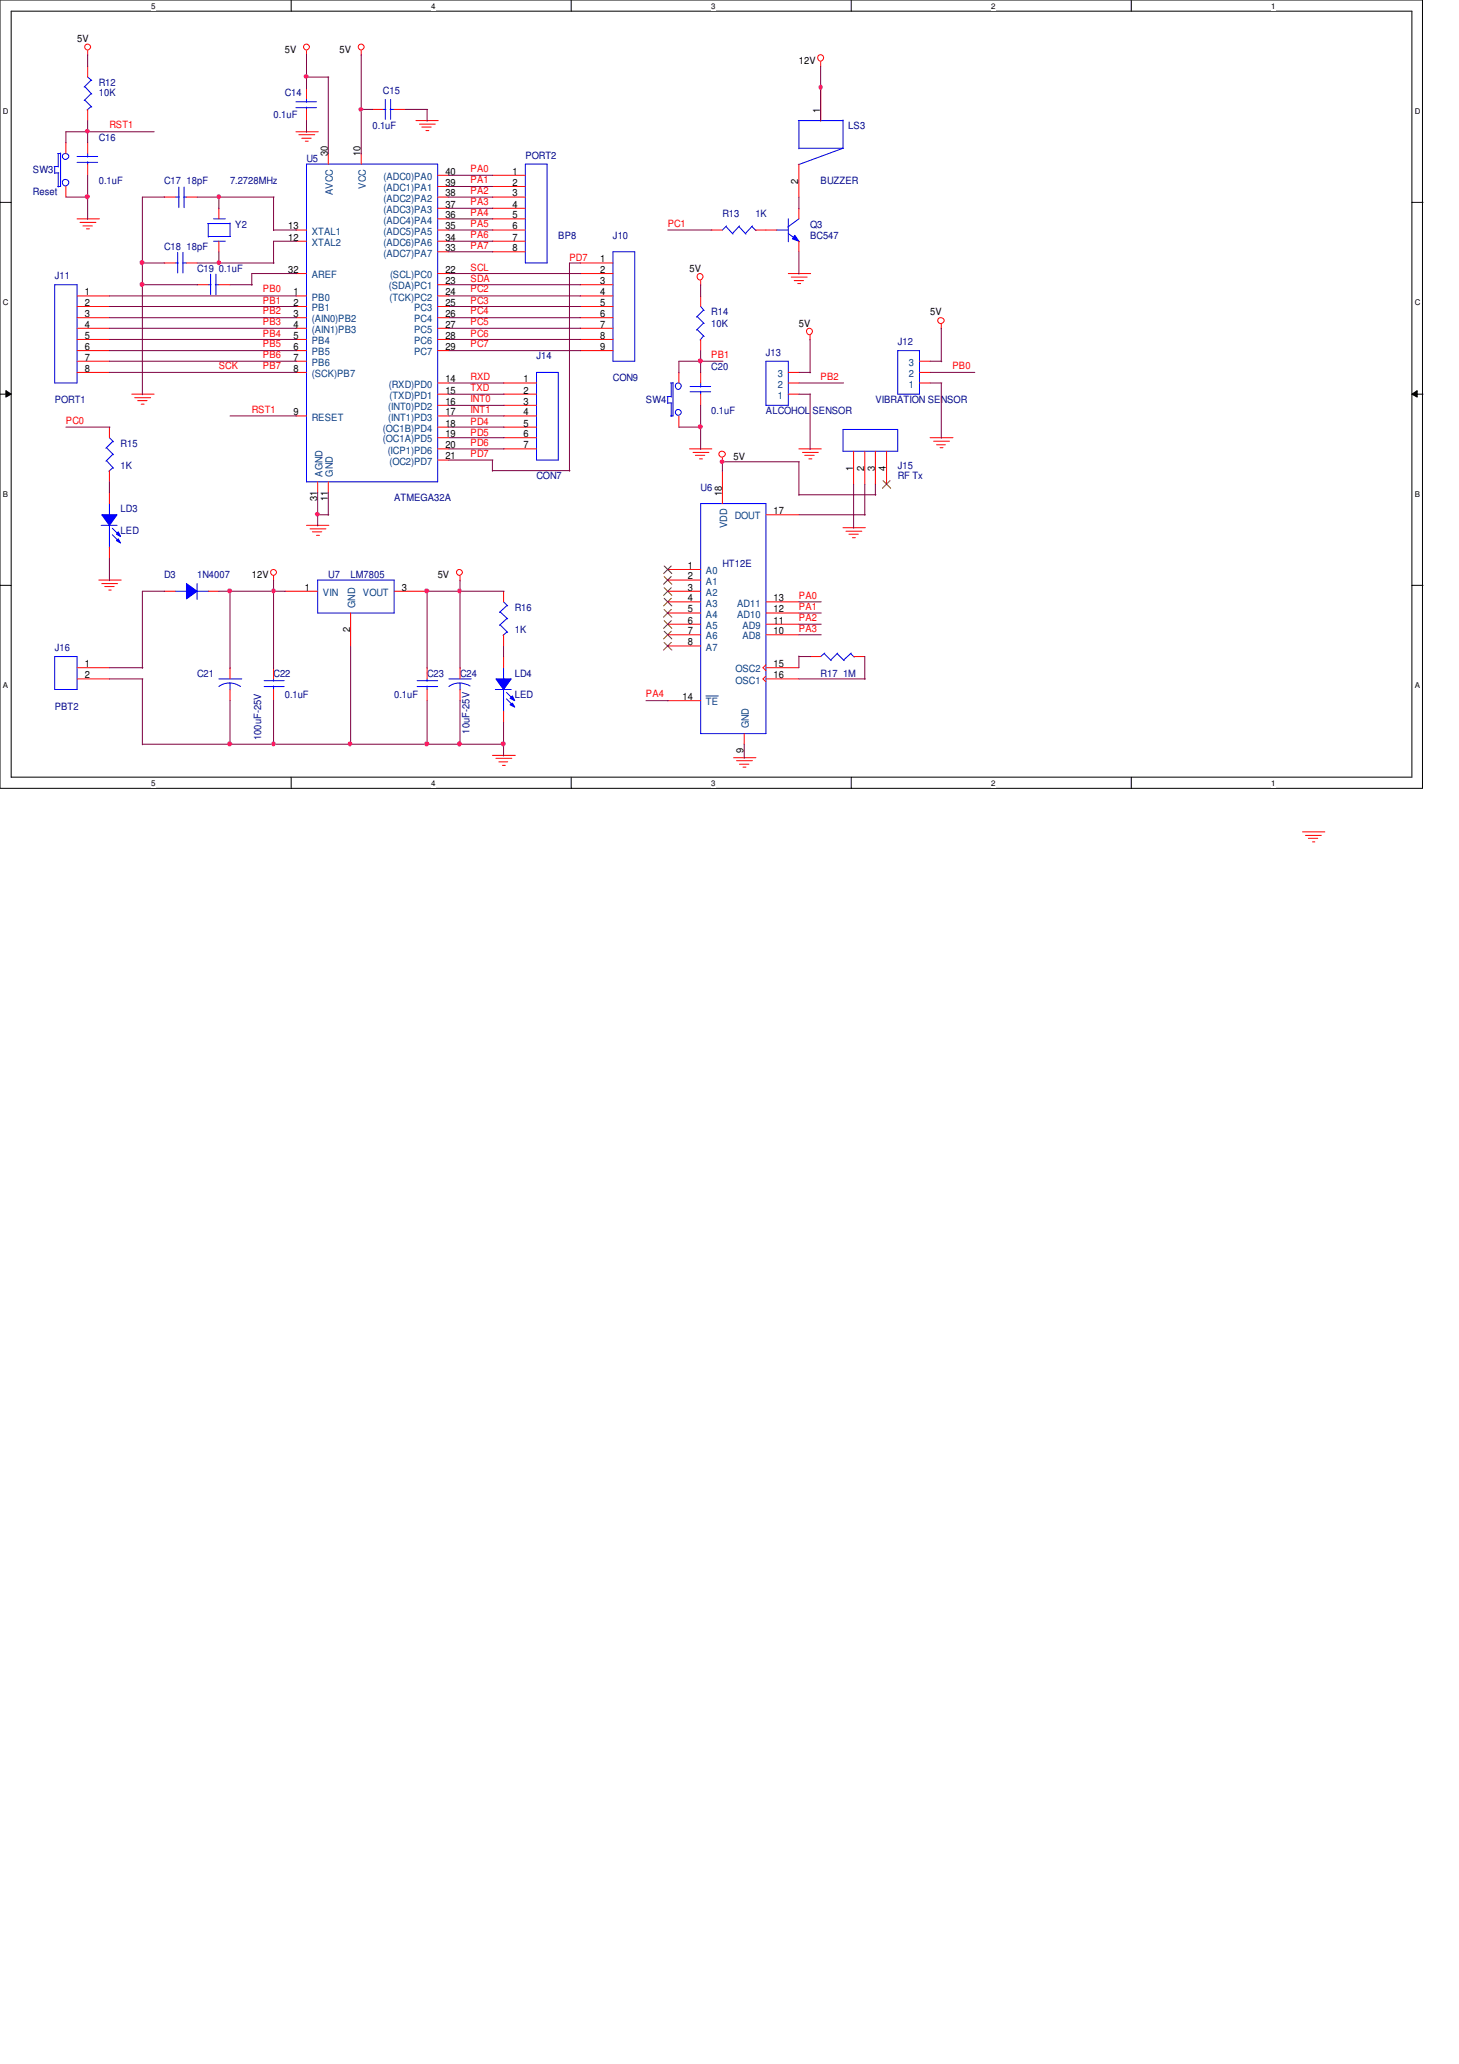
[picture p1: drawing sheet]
<svg xmlns="http://www.w3.org/2000/svg" width="210mm" height="297mm" viewBox="0 0 210 297" stroke-linecap="round" stroke-linejoin="round" font-family="sans-serif">
<path d="M0 0h204.7v113.5h-204.7zM1.6 1.6h201.6v110.2h-201.6z" fill="none" stroke="#000" stroke-width=".14"/>
<g fill="#fff">
<path d="M21.8 .3h.6v1.2h-.6z"/>
<path d="M21.8 112.1h.6v1.3h-.6z"/>
</g>
<path d="M41.9 0v1.6M41.9 111.8v1.7" fill="none" stroke="#000" stroke-width=".14"/>
<g fill="#fff">
<path d="M62.1 .3h.6v1.2h-.6z"/>
<path d="M62.1 112.1h.6v1.3h-.6z"/>
</g>
<path d="M82.2 0v1.6M82.2 111.8v1.7" fill="none" stroke="#000" stroke-width=".14"/>
<g fill="#fff">
<path d="M102.4 .3h.6v1.2h-.6z"/>
<path d="M102.4 112.1h.6v1.3h-.6z"/>
</g>
<path d="M122.5 0v1.6M122.5 111.8v1.7" fill="none" stroke="#000" stroke-width=".14"/>
<g fill="#fff">
<path d="M142.7 .3h.6v1.2h-.6z"/>
<path d="M142.7 112.1h.6v1.3h-.6z"/>
</g>
<path d="M162.8 0v1.6M162.8 111.8v1.7" fill="none" stroke="#000" stroke-width=".14"/>
<g fill="#fff">
<path d="M183 .3h.6v1.2h-.6z"/>
<path d="M183 112.1h.6v1.3h-.6z"/>
<path d="M.4 15.3h.8v1.3h-.8z"/>
<path d="M203.6 15.3h.8v1.3h-.8z"/>
<path d="M.4 42.8h.8v1.3h-.8z"/>
<path d="M203.6 42.8h.8v1.3h-.8z"/>
</g>
<path d="M0 29.1h1.6M203.2 29.1h1.6" fill="none" stroke="#000" stroke-width=".14"/>
<g fill="#fff">
<path d="M.4 70.4h.7v1.3h-.7z"/>
<path d="M203.6 70.4h.7v1.3h-.7z"/>
</g>
<path d="M0 56.7h1.6M.8 56.2l.8 .5-.8 .4zM203.2 56.7l.8-.5v.9zM203.2 56.7h1.6" fill="none" stroke="#000" stroke-width=".14"/>
<path d="M.8 56.2l.8 .5-.8 .4zM203.2 56.7l.8-.5v.9z" fill="#000"/>
<g fill="#fff">
<path d="M.4 98h.6v1.2h-.6z"/>
<path d="M203.6 98h.6v1.2h-.6z"/>
</g>
<path d="M0 84.2h1.6M203.2 84.2h1.6" fill="none" stroke="#000" stroke-width=".14"/>
<g fill="none" stroke="#f00" stroke-width=".14">
<path d="M12.6 7.3v.7M42.6 19h3.2M43 19.4h2.3M43.4 19.9h1.4M44.1 7.3v.7M52 7.3v.7M59.9 17.4h3.2M60.4 17.9h2.3M60.7 18.3h1.4M61.3 18.8h.4M118.1 8.9v.7M11.1 31.5h3.2"/>
<path d="M11.5 32h2.3M11.9 32.5h1.4M12.4 32.9h.5M23.6 28.4h1.6M26.8 28.4h1.6M43.9 20.3h.5M113.5 39.4h3.2M113.9 39.9h2.3M11.1 42.6h4.6M11.1 44.1h4.6M11.1 45.7h4.6M11.1 47.2h4.6"/>
<path d="M11.1 48.9h4.6M11.1 50.5h4.6M11.1 52h4.6M11.1 53.6h4.6M19 56.7h3.2M19.4 57.2h2.3M19.8 57.7h1.4M20.3 58.2h.4M97.7 53.6v1.5M97.7 59.9v1.6M100.8 40.4v.7M114.3 40.4h1.4"/>
<path d="M114.8 40.8h.4M116.6 48.3v.6M135.5 46.7v.6M15.7 61.5v1.5M15.7 67.7v1.6M44.1 75.6h3.2M44.6 76.1h2.3M45 76.5h1.3M45.6 77h.4M99.2 64.6h3.2M99.7 65.1h2.3M100.1 65.5h1.3"/>
<path d="M100.7 66h.4M104 65.9v.6M115 64.6h3.2M115.5 65.1h2.3M115.8 65.5h1.4M116.4 66h.4M121.3 75.9h3.2M121.8 76.5h2.2M122.2 76.9h1.3M122.7 77.4h.4M133.9 63h3.3M134.4 63.5h2.3"/>
<path d="M134.8 64h1.3M135.3 64.4h.4M14.2 83.5h3.2M14.6 84h2.3M15.1 84.4h1.3M15.7 84.9h.3M39.4 82.9v.7M41 85.1h4.7M50.5 88.2v4.8M56.7 85.1h4.8M66.2 82.9v.7M70.9 108.7h3.3"/>
<path d="M71.4 109.1h2.3M71.8 109.6h1.3M72.3 110.2h.4M105.6 109.1h3.2M106 109.5h2.3M106.4 110h1.4M106.9 110.4h.5M187.5 119.7h3.2M187.9 120.2h2.3M188.3 120.6h1.4M188.9 121.2h.3"/>
<circle cx="12.6" cy="6.8" r=".42"/>
<circle cx="44.1" cy="6.8" r=".42"/>
<circle cx="52" cy="6.8" r=".42"/>
<circle cx="118.1" cy="8.3" r=".45"/>
<circle cx="100.7" cy="39.8" r=".45"/>
<circle cx="116.5" cy="47.7" r=".45"/>
<circle cx="135.4" cy="46.1" r=".45"/>
<circle cx="103.9" cy="65.4" r=".45"/>
<circle cx="39.4" cy="82.4" r=".42"/>
<circle cx="66.1" cy="82.4" r=".42"/>
</g>
<g fill="none" stroke="#00f" stroke-width=".14">
<path d="M25.2 28.4h.6M25.7 26.9v3M26.4 28.4h.4M26.5 26.9v3M111.8 33.1h1.7M113.5 33.6l1.6 1.2M113.5 31.5v3.3M115 31.5l-1.6 1.2M7.9 41h3.2v14.1h-3.2zM96 57.1h.6M96.1 57.1v1M96.1 58h.6"/>
<path d="M96.5 55.1h.4M96.6 55.1v2M96.6 58v1.9M96.9 55v4.9h-.4M15.3 64.4l1 1M15.3 66.3l1 1.1M15.7 63l.6 .6M16.3 63.5l-1.1 1M16.3 65.4l-1.1 1M16.3 67.3l-.6 .5M45.7 83.5h11v4.7h-11z"/>
<circle cx="97.6" cy="55.6" r=".45"/>
<circle cx="97.6" cy="59.3" r=".42"/>
</g>
<path d="M114.4 33.9l.6 .8-1-.3z" fill="#00f"/>
<g fill="none" stroke="#00f" stroke-width=".14">
<path d="M55.1 15.7h.4M55.5 14.3v2.9M56.1 15.7h.6M56.2 14.3v2.9M114.9 17.4h6.4M115 17.4v4M121.3 17.3v4l-6.4 2.4M25.2 37.8h.5M25.6 36.3v3M26.2 37.8h.6M26.3 36.3v3M30.3 39.5v2.9"/>
<path d="M31.1 39.5v2.9M88.2 36.2h3.2v15.8h-3.2zM114.4 33.9l.6 .8-1-.3zM115 21.3h6.4M30 41h.4M31 41h.5M110.2 52h3.3v6.3h-3.3zM100.8 72.5h9.4v33.1h-9.4zM121.3 61.8h7.9v3.1h-7.9zM31.5 98.8a2.67 2.67 0 0 1 3.1 0M31.5 97.7h3.3M33.1 98.3v1"/>
<path d="M60 98.8h3M60 98h3M61.5 97.7v.3M61.5 98.7v.5M71.3 99.2h2.3M72 88.1l1.1 1M72 89.9l1.1 1.1M72.5 86.6l.6 .6M72.5 96.1v1.7M72.5 99.2v3.2M73 87.1l-1.1 1M73 89l-1.1 1"/>
<path d="M73 90.9l-.6 .5M118.6 94.1l1 1M118.7 94l-.6 .5M120.5 94.1l1 1M120.6 94l-1.1 1M122.4 94.1l.5 .5M122.5 94l-1.1 1"/>
</g>
<g fill="none" stroke="#f00" stroke-width=".14">
<path d="M53.6 15.7h1.5M56.7 15.7h1.6M118.1 12.6v4.8M23.6 37.8h1.6M26.8 37.8h1.6M83.5 37.8h4.7M83.5 39.4h4.7M110.2 33.1h1.6M115 23.6v4.8M115 30v1.5M115 34.7v1.5M28.4 41h1.6"/>
<path d="M31.5 41h1.6M83.5 41h4.7M83.5 42.6h4.7M83.5 44.1h4.7M83.5 45.7h4.7M83.5 47.2h4.7M83.5 48.9h4.7M83.5 50.5h4.7M113.5 56.7h1.5M113.5 55.1h1.5M113.5 53.6h1.5M104 67.7v4.8"/>
<path d="M110.2 74.1h4.8M122.9 64.9v4.8M124.5 64.9v4.8M126 64.9v4.8M127.6 64.9v4.8M33.1 96.1v1.6M33.1 99.2v1.6M61.5 96.1v1.6M61.5 99.2v1.6M72.5 85.1v1.5M72.5 91.4v1.6M96.1 82h4.7"/>
<path d="M96.1 83.5h4.7M96.1 85.1h4.7M96.1 86.6h4.7M96.1 88.2h4.7M96.1 89.8h4.7M96.1 91.4h4.7M96.1 93h4.7M110.2 86.6h4.8M110.2 88.2h4.8M110.2 89.8h4.8M110.2 91.4h4.8M110.2 95.7l-.4 .4 .4 .4"/>
<path d="M110.2 96.1h4.8M110.2 97.3l-.4 .4 .4 .4M110.2 97.7h4.8M116.6 94.5h1.5M122.9 94.5h1.6M96.1 100.8h4.7M107.1 105.6v1.5"/>
</g>
<path d="M101.6 100.2h1.8" fill="none" stroke="#004080" stroke-width=".14"/>
<g fill="none" stroke="#804000" stroke-width=".14">
<path d="M127.1 69.2l1.1 1.1M128.1 69.2l-1.1 1.1M95.6 81.4l1.1 1.1M95.6 83l1.1 1.1M95.6 84.6l1.1 1.1M95.6 86.1l1.1 1.1M95.6 87.7l1.1 1.1M95.6 89.3l1.1 1.1M95.6 90.8l1.1 1.1M95.6 92.5l1.1 1.1M96.6 81.4l-1.1 1.1M96.6 83l-1.1 1.1"/>
<path d="M96.6 84.6l-1.1 1.1M96.6 86.1l-1.1 1.1M96.6 87.7l-1.1 1.1M96.6 89.3l-1.1 1.1M96.6 90.8l-1.1 1.1M96.6 92.5l-1.1 1.1"/>
</g>
<path d="M71.4 97.7h2.2l-1.1 1.5z" fill-rule="evenodd" fill="#00f"/>
<path d="M71.4 97.7h2.2l-1.1 1.5z" fill="none" stroke="#00f" stroke-width=".14"/>
<path d="M73.4 101.4l.3-.2 .4 .6z" fill-rule="evenodd" fill="#00f"/>
<path d="M73.4 101.4l.3-.2 .4 .6z" fill="none" stroke="#00f" stroke-width=".14"/>
<path d="M73.7 100.2l.4 .6-.7-.3z" fill-rule="evenodd" fill="#00f"/>
<path d="M129.2 50.5h3.1v6.2h-3.1zM14.6 75.6h2.2M15.7 72.5v1.7M15.7 75.6v3.2M38 98.8h2.9M38 98h2.9M39.4 97.7v.3M39.4 98.7v.5M72.9 99.7l1 1M72.9 100.6l1 1M73.7 100.2l.4 .6-.7-.3z" fill="none" stroke="#00f" stroke-width=".14"/>
<path d="M132.3 55.1h1.6M132.3 53.6h1.6M132.3 52h1.6M39.4 96.1v1.6M39.4 99.2v1.6M72.5 94.5v1.6M72.5 102.4v1.6" fill="none" stroke="#f00" stroke-width=".14"/>
<path d="M14.6 74.1h2.2l-1.1 1.5z" fill-rule="evenodd" fill="#00f"/>
<path d="M14.6 74.1h2.2l-1.1 1.5z" fill="none" stroke="#00f" stroke-width=".14"/>
<path d="M17 77.6l.4 .5-.6-.3z" fill-rule="evenodd" fill="#00f"/>
<path d="M17 77.6l.4 .5-.6-.3z" fill="none" stroke="#00f" stroke-width=".14"/>
<path d="M17 76.5l.4 .7-.6-.3z" fill-rule="evenodd" fill="#00f"/>
<g fill="none" stroke="#00f" stroke-width=".14">
<path d="M12.2 12.4l1 1.1M12.2 14.4l1 1M12.6 11.1l.6 .5M13.1 11.5l-1 1M13.1 13.5l-1 1M13.1 15.3l-.6 .5M7.8 24h.6M7.9 24v1M7.9 24.9h.6M8.3 22.1h.4M8.4 22.1v1.9M8.4 24.9v2"/>
<path d="M8.7 22v4.8h-.4M29.9 32.2h3.2M30 34h3.2M30 32.2v1.9M30.7 34.7h1.7M30.7 31.5h1.7M33.1 32.1v1.9M104.5 32.6l1 1.1M104.6 32.5l-.6 .6M106.3 32.6l1.1 1.1M106.4 32.5l-1 1.1M108.2 32.6l.6 .6"/>
<path d="M108.3 32.5l-1 1.1M77.2 53.6h3.1v12.6h-3.1zM100.3 45.6l1 1M100.3 47.4l1 1M100.8 44.1l.5 .6M101.3 44.6l-1.1 1M101.3 46.5l-1.1 1M101.3 48.3l-.5 .6M16.2 76l1 1M16.2 77l1 1M17 76.5l.4 .7-.6-.3zM7.9 94.5h3.2v4.7h-3.2z"/>
<path d="M25.2 85.1h1.7M28.4 84v2.3M28.4 85.1h1.7"/>
<circle cx="9.4" cy="26.3" r=".48"/>
<circle cx="9.5" cy="22.5" r=".45"/>
</g>
<g fill="none" stroke="#f00" stroke-width=".14">
<path d="M12.6 9.5v1.6M12.6 15.7v1.7M9.5 20.5v1.6M9.5 26.8v1.6M31.5 30v1.5M31.5 34.7v1.5M102.4 33.1h1.6M108.7 33.1h1.5M72.5 55.1h4.7M72.5 56.7h4.7M72.5 58.3h4.7M72.5 59.9h4.7"/>
<path d="M100.8 42.6v1.5M100.8 48.9v1.6M15.7 70.9v1.6M15.7 78.7v1.6M72.5 61.5h4.7M72.5 63h4.7M72.5 64.6h4.7M11.1 96.1h4.6M11.1 97.7h4.6"/>
</g>
<path d="M26.8 84l1.6 1.1-1.6 1.1z" fill-rule="evenodd" fill="#00f"/>
<g fill="none" stroke="#00f" stroke-width=".14">
<path d="M42.6 14.6h3M42.6 15.5h3M44.1 14.2v.5M44.1 15.4v.3M11.1 22.5h3M11.1 23.4h3M12.6 22.1v.5M12.6 23.3v.3M44.1 23.6h18.9v45.7h-18.9zM75.6 23.6h3.1v14.2h-3.1zM99.3 55.6h3M99.3 56.4h3"/>
<path d="M100.8 55.1v.6M100.8 56.3v.4M26.8 84l1.6 1.1-1.6 1.1zM64.6 97.7h3.2M66.2 98.3v1M67.6 98.7a2.73 2.73 0 0 0-3 .1"/>
</g>
<g fill="none" stroke="#f00" stroke-width=".14">
<path d="M44.1 12.6v1.6M44.1 15.7v1.7M12.6 20.5v1.6M12.6 23.6v1.6M42.6 33.1h1.5M42.6 34.7h1.5M42.6 39.4h1.5M47.2 22.1v1.5M52 22.1v1.5M63 33.1h1.6M63 34.7h1.6M63 39.4h1.6"/>
<path d="M63 25.2h1.6M63 26.8h1.6M63 28.4h1.6M63 30h1.6M63 31.5h1.6M63 36.2h1.6M70.9 33.1h4.7M70.9 34.7h4.7M70.9 25.2h4.7M70.9 26.8h4.7M70.9 28.4h4.7M70.9 30h4.7"/>
<path d="M70.9 31.5h4.7M70.9 36.2h4.7M42.6 59.9h1.5M42.6 42.6h1.5M42.6 44.1h1.5M42.6 45.7h1.5M42.6 47.2h1.5M42.6 48.9h1.5M42.6 50.5h1.5M42.6 52h1.5M42.6 53.6h1.5M63 59.9h1.6"/>
<path d="M63 55.1h1.6M63 56.7h1.6M63 58.3h1.6M63 41h1.6M63 42.6h1.6M63 44.1h1.6M63 45.7h1.6M63 47.2h1.6M63 48.9h1.6M63 50.5h1.6M100.8 53.6v1.5M100.8 56.7v1.6"/>
<path d="M45.7 69.3v1.6M47.2 69.3v1.6M63 61.5h1.6M63 63h1.6M63 64.6h1.6M63 66.2h1.6M23.6 85.1h1.6M30 85.1h1.5M66.2 96.1v1.6M66.2 99.2v1.6"/>
</g>
<g fill="none" stroke="#800040" stroke-width=".14">
<path d="M12.6 7.9v1.7M12.6 17.4v3.2M22.2 19h-12.7v1.6M44.1 7.8v4.9M44.1 17.4v1.6M44.1 11.1h3.2M47.2 11.1v11.1M52 7.9v14.3M52 15.7h1.7M58.3 15.7h3.3M61.5 15.7v1.7M118.1 9.5v7.9"/>
<path d="M9.5 28.4h3.2M12.6 25.2v6.4M20.5 37.8h3.2M23.7 28.4h-3.2v28.4M28.4 28.4h11.1M28.4 37.8h11.1M31.5 28.4v1.7M31.5 36.2v1.7M39.4 28.4v4.8M39.4 33.1h3.3M42.7 34.7h-3.3v3.2M42.7 39.4h-6.5v1.7"/>
<path d="M64.6 34.7h6.4M64.6 28.4h6.4M64.6 33.1h6.4M64.6 25.2h6.4M64.6 26.8h6.4M64.6 36.2h6.4M64.6 39.4h19M64.6 31.5h6.4M64.6 30h6.4M83.6 37.8h-1.6v30M96.1 33.1h6.3M115 28.4v1.7"/>
<path d="M115 36.2v3.3M15.7 45.7h27M15.7 50.5h27M15.7 47.2h27M15.7 42.6h27M15.7 48.9h27M15.7 44.1h27M15.7 52h27M15.7 53.6h27M20.5 41h7.9M33.1 59.9h9.6M33.1 41h3.2"/>
<path d="M64.6 45.7h19M64.6 50.5h19M64.6 59.9h8M64.6 47.2h19M64.6 42.6h19M64.6 48.9h19M64.6 44.1h19M64.6 41h19M64.6 55.1h8M64.6 58.3h8M64.6 56.7h8M100.8 41v1.7"/>
<path d="M100.8 50.5v3.2M100.8 58.3v6.4M104.1 52h-6.4v1.7M115 53.6h1.7M115 55.1h6.4M115 56.7h1.7M116.6 48.9v4.8M116.6 56.7v8M133.9 52h1.7M133.9 53.6h6.4M133.9 55.1h1.7M135.5 47.2v4.9"/>
<path d="M135.5 55.1v8M9.5 61.5h6.3M15.7 69.3v1.7M45.7 74.1h1.6M45.7 70.9v4.8M47.2 70.9v3.3M64.6 61.5h8M64.6 63h8M64.6 64.6h8M64.6 66.2h6.4M70.9 66.2v1.6M70.9 67.7h11.1"/>
<path d="M97.7 61.5h3.2M115 74.1h9.5M115 66.5v4.8M115 71.2h11.1M115.1 66.5h-11.1v1.3M122.9 69.7v6.3M124.5 69.7v4.5M126 69.7v1.6M15.7 97.7h4.9M15.7 96.1h4.9M15.7 80.3v3.3M20.5 97.7v9.5"/>
<path d="M23.7 85.1h-3.2v11.1M31.5 85.1h9.6M33.1 85.1v11.1M39.4 83.5v12.7M50.5 93v14.2M66.2 83.5v12.7M72.5 93v1.6M72.6 85.1h-11.1v11.1M115 94.4v1.7M115 97.7h9.5M115 86.6h3.2M115 88.2h3.2"/>
<path d="M115 91.4h3.2M115 89.8h3.2M115 94.5h1.7M124.5 94.5v3.3M20.5 107.1h52.1M33.1 100.8v6.4M39.4 100.8v6.4M61.5 100.8v6.4M66.2 100.8v6.4M72.5 104v4.8M93 100.8h3.2M107.1 107.1v2"/>
</g>
<circle cx="44.1" cy="11" r=".28" fill="#f0f"/>
<circle cx="44.1" cy="11" r=".28" fill="none" stroke="#f0f" stroke-width=".14"/>
<circle cx="52" cy="15.8" r=".28" fill="#f0f"/>
<circle cx="52" cy="15.8" r=".28" fill="none" stroke="#f0f" stroke-width=".14"/>
<circle cx="61.4" cy="85" r=".31" fill="#f0f"/>
<circle cx="61.4" cy="85" r=".31" fill="none" stroke="#f0f" stroke-width=".14"/>
<circle cx="118.1" cy="12.6" r=".28" fill="#f0f"/>
<circle cx="118.1" cy="12.6" r=".28" fill="none" stroke="#f0f" stroke-width=".14"/>
<circle cx="12.6" cy="18.9" r=".28" fill="#f0f"/>
<circle cx="12.6" cy="18.9" r=".28" fill="none" stroke="#f0f" stroke-width=".14"/>
<circle cx="61.4" cy="107" r=".31" fill="#f0f"/>
<circle cx="61.4" cy="107" r=".31" fill="none" stroke="#f0f" stroke-width=".14"/>
<circle cx="66.1" cy="107" r=".28" fill="#f0f"/>
<circle cx="66.1" cy="107" r=".28" fill="none" stroke="#f0f" stroke-width=".14"/>
<circle cx="33.1" cy="107" r=".31" fill="#f0f"/>
<circle cx="33.1" cy="107" r=".31" fill="none" stroke="#f0f" stroke-width=".14"/>
<circle cx="39.3" cy="107" r=".28" fill="#f0f"/>
<circle cx="39.3" cy="107" r=".28" fill="none" stroke="#f0f" stroke-width=".14"/>
<circle cx="45.7" cy="74" r=".28" fill="#f0f"/>
<circle cx="45.7" cy="74" r=".28" fill="none" stroke="#f0f" stroke-width=".14"/>
<circle cx="50.4" cy="107" r=".28" fill="#f0f"/>
<circle cx="50.4" cy="107" r=".28" fill="none" stroke="#f0f" stroke-width=".14"/>
<circle cx="100.8" cy="51.9" r=".31" fill="#f0f"/>
<circle cx="100.8" cy="51.9" r=".31" fill="none" stroke="#f0f" stroke-width=".14"/>
<circle cx="20.4" cy="37.8" r=".31" fill="#f0f"/>
<circle cx="20.4" cy="37.8" r=".31" fill="none" stroke="#f0f" stroke-width=".14"/>
<circle cx="20.4" cy="40.9" r=".31" fill="#f0f"/>
<circle cx="20.4" cy="40.9" r=".31" fill="none" stroke="#f0f" stroke-width=".14"/>
<circle cx="100.8" cy="61.4" r=".31" fill="#f0f"/>
<circle cx="100.8" cy="61.4" r=".31" fill="none" stroke="#f0f" stroke-width=".14"/>
<circle cx="12.6" cy="28.3" r=".31" fill="#f0f"/>
<circle cx="12.6" cy="28.3" r=".31" fill="none" stroke="#f0f" stroke-width=".14"/>
<circle cx="66.1" cy="107" r=".28" fill="#f0f"/>
<circle cx="66.1" cy="107" r=".28" fill="none" stroke="#f0f" stroke-width=".14"/>
<circle cx="31.5" cy="28.3" r=".28" fill="#f0f"/>
<circle cx="31.5" cy="28.3" r=".28" fill="none" stroke="#f0f" stroke-width=".14"/>
<circle cx="31.5" cy="37.8" r=".28" fill="#f0f"/>
<circle cx="31.5" cy="37.8" r=".28" fill="none" stroke="#f0f" stroke-width=".14"/>
<circle cx="66.1" cy="85" r=".28" fill="#f0f"/>
<circle cx="66.1" cy="85" r=".28" fill="none" stroke="#f0f" stroke-width=".14"/>
<circle cx="33.1" cy="85" r=".31" fill="#f0f"/>
<circle cx="33.1" cy="85" r=".31" fill="none" stroke="#f0f" stroke-width=".14"/>
<circle cx="39.3" cy="85" r=".28" fill="#f0f"/>
<circle cx="39.3" cy="85" r=".28" fill="none" stroke="#f0f" stroke-width=".14"/>
<circle cx="72.4" cy="107" r=".31" fill="#f0f"/>
<circle cx="72.4" cy="107" r=".31" fill="none" stroke="#f0f" stroke-width=".14"/>
<circle cx="103.9" cy="66.5" r=".28" fill="#f0f"/>
<circle cx="103.9" cy="66.5" r=".28" fill="none" stroke="#f0f" stroke-width=".14"/>
<g font-size="1.4">
<text x="11.1" y="6">5V</text>
<text x="41" y="7.6">5V</text>
<text x="48.9" y="7.6">5V</text>
<text x="115" y="9.1">12V</text>
<text x="118" y="16.3" transform="rotate(-90 118 16.3)">1</text>
<text x="47.2" y="22.5" transform="rotate(-90 47.2 22.5)">30</text>
<text x="51.9" y="22.5" transform="rotate(-90 51.9 22.5)">10</text>
<text x="64.1" y="25.1">40</text>
<text x="64.1" y="26.8">39</text>
<text x="64.1" y="28.3">38</text>
<text x="64.1" y="29.9">37</text>
<text x="73.7" y="25.1">1</text>
<text x="73.7" y="26.8">2</text>
<text x="73.7" y="28.3">3</text>
<text x="73.7" y="29.9">4</text>
<text x="114.9" y="26.4" transform="rotate(-90 114.9 26.4)">2</text>
<text x="41.5" y="33">13</text>
<text x="41.5" y="34.6">12</text>
<text x="64.1" y="31.4">36</text>
<text x="64.1" y="33">35</text>
<text x="64.1" y="34.6">34</text>
<text x="73.7" y="31.4">5</text>
<text x="73.7" y="33">6</text>
<text x="73.7" y="34.6">7</text>
<text x="41.5" y="39.3">32</text>
<text x="64.1" y="39.3">22</text>
<text x="64.1" y="40.9">23</text>
<text x="64.1" y="36.2">33</text>
<text x="73.7" y="36.2">8</text>
<text x="86.4" y="37.8">1</text>
<text x="86.4" y="39.3">2</text>
<text x="86.4" y="40.9">3</text>
<text x="99.2" y="39.1">5V</text>
<text x="12.2" y="42.5">1</text>
<text x="12.2" y="44">2</text>
<text x="12.2" y="45.6">3</text>
<text x="12.2" y="47.2">4</text>
<text x="42.2" y="42.5">1</text>
<text x="42.2" y="44">2</text>
<text x="42.2" y="45.6">3</text>
<text x="42.2" y="47.2">4</text>
<text x="64.1" y="42.5">24</text>
<text x="64.1" y="44">25</text>
<text x="64.1" y="45.6">26</text>
<text x="64.1" y="47.2">27</text>
<text x="86.4" y="42.5">4</text>
<text x="86.4" y="44">5</text>
<text x="86.4" y="45.6">6</text>
<text x="86.4" y="47.2">7</text>
<text x="115" y="47">5V</text>
<text x="133.9" y="45.4">5V</text>
<text x="12.2" y="48.8">5</text>
<text x="12.2" y="50.4">6</text>
<text x="12.2" y="51.9">7</text>
<text x="12.2" y="53.5">8</text>
<text x="42.2" y="48.8">5</text>
<text x="42.2" y="50.4">6</text>
<text x="42.2" y="51.9">7</text>
<text x="42.2" y="53.5">8</text>
<text x="64.1" y="48.8">28</text>
<text x="64.1" y="50.4">29</text>
<text x="86.4" y="48.8">8</text>
<text x="86.4" y="50.4">9</text>
<text x="42.2" y="59.8">9</text>
<text x="64.1" y="55">14</text>
<text x="64.1" y="56.6">15</text>
<text x="64.1" y="58.3">16</text>
<text x="64.1" y="59.8">17</text>
<text x="75.4" y="55">1</text>
<text x="75.4" y="56.6">2</text>
<text x="75.4" y="58.3">3</text>
<text x="75.4" y="59.8">4</text>
<text x="64.1" y="61.4">18</text>
<text x="64.1" y="62.9">19</text>
<text x="64.1" y="64.5">20</text>
<text x="75.4" y="61.4">5</text>
<text x="75.4" y="62.9">6</text>
<text x="75.4" y="64.5">7</text>
<text x="64.1" y="66.1">21</text>
<text x="103.9" y="71.4" transform="rotate(-90 103.9 71.4)">18</text>
<text x="105.6" y="66.2">5V</text>
<text x="122.8" y="67.7" transform="rotate(-90 122.8 67.7)">1</text>
<text x="124.4" y="67.7" transform="rotate(-90 124.4 67.7)">2</text>
<text x="125.9" y="67.7" transform="rotate(-90 125.9 67.7)">3</text>
<text x="127.5" y="67.7" transform="rotate(-90 127.5 67.7)">4</text>
<text x="45.6" y="72.1" transform="rotate(-90 45.6 72.1)">31</text>
<text x="47.2" y="72.1" transform="rotate(-90 47.2 72.1)">11</text>
<text x="111.3" y="74">17</text>
<text x="36.2" y="83.2">12V</text>
<text x="63" y="83.2">5V</text>
<text x="99" y="81.9">1</text>
<text x="99" y="83.4">2</text>
<text x="43.9" y="85">1</text>
<text x="57.8" y="85">3</text>
<text x="99" y="85">3</text>
<text x="99" y="86.5">4</text>
<text x="99" y="88.1">5</text>
<text x="99" y="89.7">6</text>
<text x="111.3" y="89.7">11</text>
<text x="111.3" y="88.1">12</text>
<text x="111.3" y="86.5">13</text>
<text x="50.4" y="91" transform="rotate(-90 50.4 91)">2</text>
<text x="99" y="91.3">7</text>
<text x="99" y="92.9">8</text>
<text x="111.3" y="91.3">10</text>
<text x="12.2" y="96">1</text>
<text x="12.2" y="97.6">2</text>
<text x="98.2" y="100.8">14</text>
<text x="111.3" y="96">15</text>
<text x="111.3" y="97.6">16</text>
<text x="107" y="108.4" transform="rotate(-90 107 108.4)">9</text>
</g>
<g font-size="1.4" fill="#000080">
<text x="14.2" y="12.4">R12</text>
<text x="14.2" y="13.9">10K</text>
<text x="39.4" y="17">0.1uF</text>
<text x="41" y="13.9">C14</text>
<text x="55.1" y="13.5">C15</text>
<text x="14.2" y="20.2">C16</text>
<text x="44.1" y="23.4">U5</text>
<text x="53.6" y="18.6">0.1uF</text>
<text x="75.6" y="22.9">PORT2</text>
<text x="122.1" y="18.6">LS3</text>
<text x="4.7" y="24.9">SW3</text>
<text x="4.7" y="28.1">Reset</text>
<text x="14.2" y="26.5">0.1uF</text>
<text x="23.6" y="26.5">C17 18pF</text>
<text x="33.1" y="26.5">7.2728MHz</text>
<text x="118.1" y="26.5">BUZZER</text>
<text x="23.6" y="36">C18 18pF</text>
<text x="33.9" y="32.8">Y2</text>
<text x="80.3" y="34.4">BP8</text>
<text x="88.2" y="34.4">J10</text>
<text x="104" y="31.2">R13</text>
<text x="108.7" y="31.2">1K</text>
<text x="116.6" y="32.8">Q3</text>
<text x="116.6" y="34.4">BC547</text>
<text x="7.9" y="40.2">J11</text>
<text x="28.4" y="39.1">C19 0.1uF</text>
<text x="102.4" y="45.4">R14</text>
<text x="102.4" y="47">10K</text>
<text x="77.2" y="51.7">J14</text>
<text x="102.4" y="53.3">C20</text>
<text x="110.2" y="51.2">J13</text>
<text x="129.2" y="49.6">J12</text>
<text x="7.9" y="58">PORT1</text>
<text x="88.2" y="54.9">CON9</text>
<text x="93" y="58">SW4</text>
<text x="102.4" y="59.6">0.1uF</text>
<text x="110.2" y="59.6">ALCOHOL SENSOR</text>
<text x="126" y="58">VIBRATION SENSOR</text>
<text x="17.4" y="64.3">R15</text>
<text x="17.4" y="67.5">1K</text>
<text x="77.2" y="69">CON7</text>
<text x="100.8" y="70.6">U6</text>
<text x="129.2" y="67.5">J15</text>
<text x="129.2" y="69">RF Tx</text>
<text x="17.4" y="73.7">LD3</text>
<text x="17.4" y="76.9">LED</text>
<text x="56.7" y="72.1">ATMEGA32A</text>
<text x="23.6" y="83.2">D3</text>
<text x="28.4" y="83.2">1N4007</text>
<text x="47.2" y="83.2">U7</text>
<text x="50.5" y="83.2">LM7805</text>
<text x="104" y="81.6">HT12E</text>
<text x="74.1" y="87.9">R16</text>
<text x="7.9" y="93.7">J16</text>
<text x="74.1" y="91.1">1K</text>
<text x="28.4" y="97.4">C21</text>
<text x="39.4" y="97.4">C22</text>
<text x="41" y="100.5">0.1uF</text>
<text x="56.7" y="100.5">0.1uF</text>
<text x="61.5" y="97.4">C23</text>
<text x="66.2" y="97.4">C24</text>
<text x="74.1" y="97.4">LD4</text>
<text x="74.1" y="100.5">LED</text>
<text x="118.1" y="97.4">R17 1M</text>
<text x="7.9" y="102.1">PBT2</text>
<text x="37.6" y="106.5" transform="rotate(-90 37.6 106.5)">100uF-25V</text>
<text x="67.6" y="105.6" transform="rotate(-90 67.6 105.6)">10uF-25V</text>
</g>
<g font-size="1.4" fill="#f00">
<text x="15.7" y="18.5">RST1</text>
<text x="67.7" y="26.3">PA1</text>
<text x="67.7" y="29.5">PA3</text>
<text x="67.7" y="27.9">PA2</text>
<text x="67.7" y="24.8">PA0</text>
<text x="67.7" y="32.7">PA5</text>
<text x="67.7" y="35.8">PA7</text>
<text x="67.7" y="31.1">PA4</text>
<text x="67.7" y="34.2">PA6</text>
<text x="96.1" y="32.7">PC1</text>
<text x="67.7" y="38.9">SCL</text>
<text x="67.7" y="40.6">SDA</text>
<text x="82" y="37.5">PD7</text>
<text x="37.8" y="45.2">PB2</text>
<text x="37.8" y="43.7">PB1</text>
<text x="37.8" y="46.8">PB3</text>
<text x="37.8" y="42.1">PB0</text>
<text x="67.7" y="46.8">PC5</text>
<text x="67.7" y="45.2">PC4</text>
<text x="67.7" y="43.7">PC3</text>
<text x="67.7" y="42.1">PC2</text>
<text x="31.5" y="53.1">SCK</text>
<text x="37.8" y="48.4">PB4</text>
<text x="37.8" y="51.6">PB6</text>
<text x="37.8" y="53.1">PB7</text>
<text x="37.8" y="50">PB5</text>
<text x="67.7" y="50">PC7</text>
<text x="67.7" y="48.4">PC6</text>
<text x="102.4" y="51.6">PB1</text>
<text x="137.1" y="53.1">PB0</text>
<text x="36.2" y="59.4">RST1</text>
<text x="67.7" y="54.7">RXD</text>
<text x="67.7" y="57.8">INT0</text>
<text x="67.7" y="59.4">INT1</text>
<text x="67.7" y="56.3">TXD</text>
<text x="118.1" y="54.7">PB2</text>
<text x="9.5" y="61">PC0</text>
<text x="67.7" y="64.2">PD6</text>
<text x="67.7" y="61.1">PD4</text>
<text x="67.7" y="62.7">PD5</text>
<text x="67.7" y="65.7">PD7</text>
<text x="115" y="86.2">PA0</text>
<text x="115" y="87.8">PA1</text>
<text x="115" y="89.3">PA2</text>
<text x="115" y="90.9">PA3</text>
<text x="93" y="100.3">PA4</text>
</g>
<g font-size="1.4" fill="#004080">
<text x="47.9" y="28.1" transform="rotate(-90 47.9 28.1)">AVCC</text>
<text x="52.7" y="27.2" transform="rotate(-90 52.7 27.2)">VCC</text>
<text x="55.2" y="25.9">(ADC0)PA0</text>
<text x="55.2" y="27.5">(ADC1)PA1</text>
<text x="55.2" y="29">(ADC2)PA2</text>
<text x="44.9" y="33.8">XTAL1</text>
<text x="44.9" y="35.4">XTAL2</text>
<text x="55.2" y="30.6">(ADC3)PA3</text>
<text x="55.2" y="32.2">(ADC4)PA4</text>
<text x="55.2" y="33.8">(ADC5)PA5</text>
<text x="55.2" y="35.4">(ADC6)PA6</text>
<text x="44.9" y="40">AREF</text>
<text x="55.2" y="36.9">(ADC7)PA7</text>
<text x="56" y="41.7">(SDA)PC1</text>
<text x="56.1" y="40">(SCL)PC0</text>
<text x="44.9" y="43.3">PB0</text>
<text x="44.9" y="44.8">PB1</text>
<text x="44.9" y="46.4">(AIN0)PB2</text>
<text x="44.9" y="47.9">(AIN1)PB3</text>
<text x="56" y="43.3">(TCK)PC2</text>
<text x="59.6" y="44.8">PC3</text>
<text x="59.6" y="46.4">PC4</text>
<text x="59.6" y="47.9">PC5</text>
<text x="44.9" y="49.5">PB4</text>
<text x="44.9" y="51.1">PB5</text>
<text x="44.9" y="52.7">PB6</text>
<text x="59.6" y="49.5">PC6</text>
<text x="59.6" y="51.1">PC7</text>
<text x="130.8" y="52.7">3</text>
<text x="44.9" y="54.3">(SCK)PB7</text>
<text x="55.9" y="59">(INT0)PD2</text>
<text x="56" y="55.8">(RXD)PD0</text>
<text x="56" y="57.4">(TXD)PD1</text>
<text x="111.9" y="57.4">1</text>
<text x="111.9" y="55.8">2</text>
<text x="111.9" y="54.3">3</text>
<text x="130.8" y="55.8">1</text>
<text x="130.8" y="54.3">2</text>
<text x="44.9" y="60.5">RESET</text>
<text x="55.1" y="62.1">(OC1B)PD4</text>
<text x="55.1" y="63.7">(OC1A)PD5</text>
<text x="55.8" y="65.3">(ICP1)PD6</text>
<text x="55.9" y="60.5">(INT1)PD3</text>
<text x="46.4" y="68.6" transform="rotate(-90 46.4 68.6)">AGND</text>
<text x="47.9" y="68.6" transform="rotate(-90 47.9 68.6)">GND</text>
<text x="56" y="66.9">(OC2)PD7</text>
<text x="104.6" y="76" transform="rotate(-90 104.6 76)">VDD</text>
<text x="105.7" y="74.8">DOUT</text>
<text x="101.6" y="82.6">A0</text>
<text x="46.5" y="85.8">VIN</text>
<text x="51.1" y="87.5" transform="rotate(-90 51.1 87.5)">GND</text>
<text x="52.2" y="85.8">VOUT</text>
<text x="101.6" y="84.2">A1</text>
<text x="101.6" y="85.8">A2</text>
<text x="101.6" y="87.3">A3</text>
<text x="101.6" y="88.9">A4</text>
<text x="106.1" y="88.9">AD10</text>
<text x="106.1" y="87.3">AD11</text>
<text x="101.6" y="90.5">A5</text>
<text x="101.6" y="92">A6</text>
<text x="101.6" y="93.6">A7</text>
<text x="106.8" y="92">AD8</text>
<text x="106.8" y="90.5">AD9</text>
<text x="101.6" y="101.5">TE</text>
<text x="105.8" y="96.8">OSC2</text>
<text x="105.8" y="98.4">OSC1</text>
<text x="107.8" y="104.8" transform="rotate(-90 107.8 104.8)">GND</text>
</g>
<g font-size="1.1">
<text x="21.8" y="1.3">5</text>
<text x="62.1" y="1.3">4</text>
<text x="102.4" y="1.3">3</text>
<text x="142.7" y="1.3">2</text>
<text x="183" y="1.3">1</text>
<text x=".4" y="16.3">D</text>
<text x="203.6" y="16.3">D</text>
<text x=".4" y="43.9">C</text>
<text x="203.6" y="43.9">C</text>
<text x=".4" y="71.5">B</text>
<text x="203.6" y="71.5">B</text>
<text x=".4" y="99">A</text>
<text x="203.6" y="99">A</text>
<text x="21.8" y="113.1">5</text>
<text x="62.1" y="113.1">4</text>
<text x="102.4" y="113.1">3</text>
<text x="142.7" y="113.1">2</text>
<text x="183" y="113.1">1</text>
</g>
</svg>
